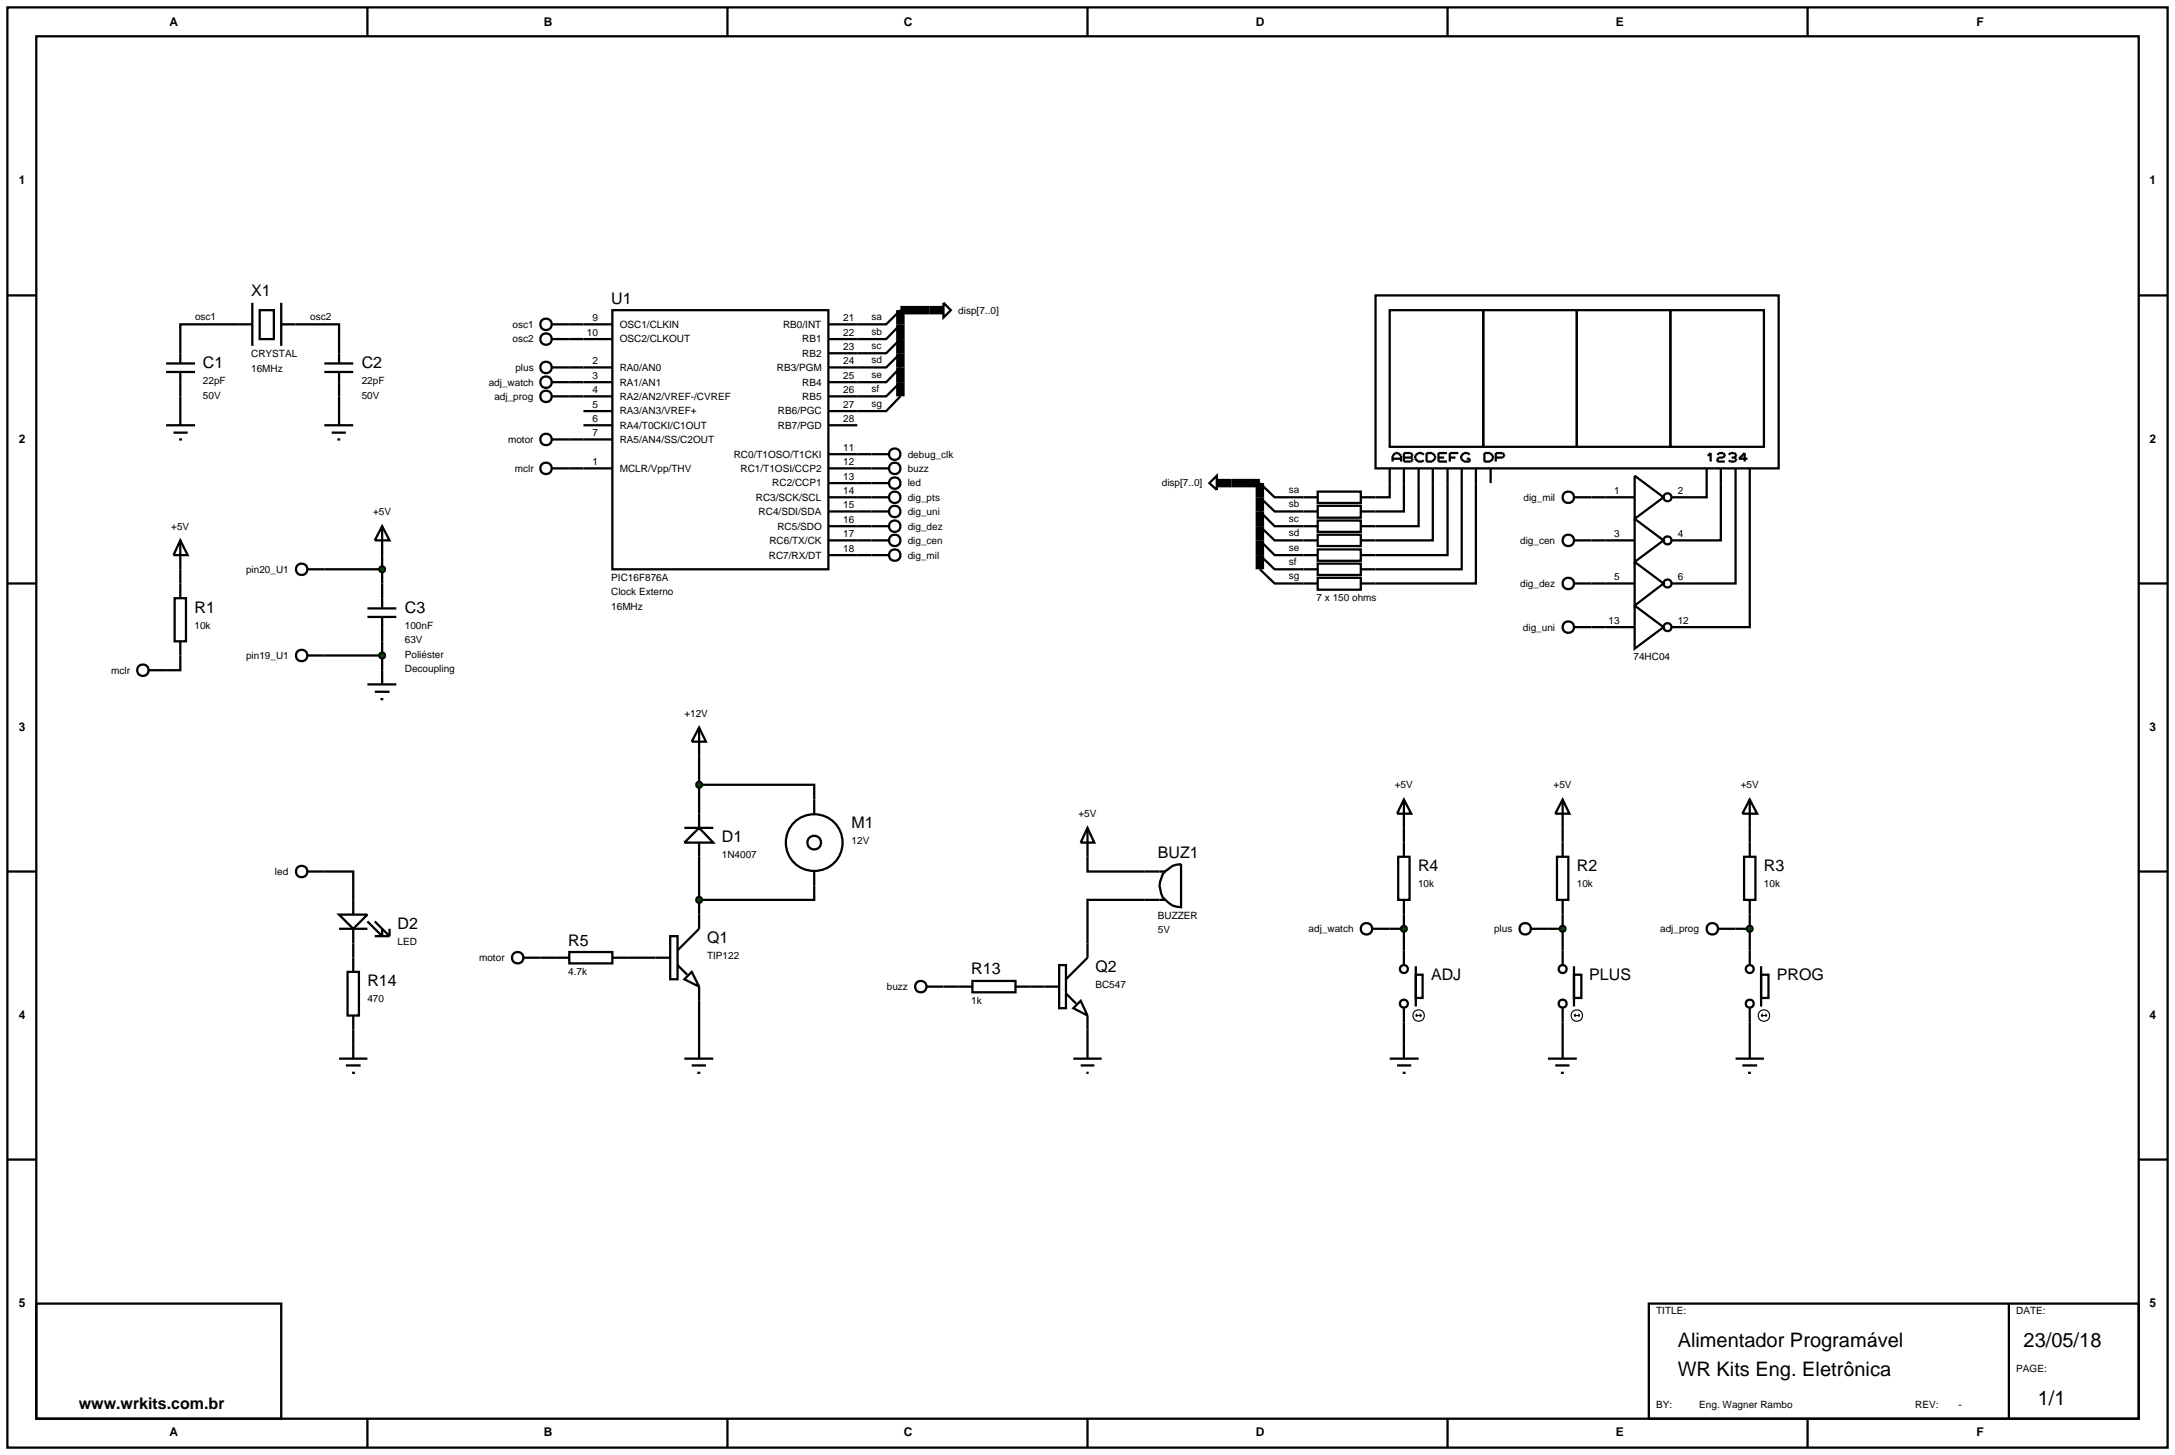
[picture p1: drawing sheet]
<svg xmlns="http://www.w3.org/2000/svg" width="384mm" height="257mm" viewBox="0 0 384 257" stroke-linecap="round" stroke-linejoin="round" font-family="sans-serif">
<g fill="none" stroke="#000" stroke-width=".4">
<path d="M1.3 1.3h381v254h-381zM6.4 6.4h370.8v243.8h-370.8zM64.8 1.3v5.1M128.3 1.3v5.1M191.8 1.3v5.1M255.3 1.3v5.1M318.8 1.3v5.1M1.3 52.1h5.1M42 57.2h-10.2v2.6M52.1 57.2h7.7v2.6M97.4 57.2h10.6M97.4 59.8h10.6"/>
<path d="M108 54.7h38.1v45.7h-38.1zM158.8 59.8l-2.5 2.5h-10.2M158.8 57.2l-2.5 2.6h-10.2M158.8 54.7l-2.5 2.5h-10.2M377.2 52.1h5.1M31.8 69.9v2.6M59.8 69.9v2.6M100.4 64.8h7.6M100.4 67.4h7.6M100.4 69.9h7.6M100.4 77.5h7.6M102.9 75h5.1"/>
<path d="M102.9 72.5h5.1M146.1 75h5.1M158.8 69.9l-2.5 2.6h-10.2M158.8 67.4l-2.5 2.5h-10.2M158.8 64.8l-2.5 2.6h-10.2M158.8 62.3l-2.5 2.5h-10.2M31.8 95.3l1.3 2.6h-2.5zM31.8 95.3v10.2M67.4 97.9v5M97.4 82.6h10.6M146.1 80.1h10.7M146.1 82.6h7.6"/>
<path d="M146.1 85.2h7.6M146.1 97.9h7.6M146.1 95.3h7.6M146.1 92.8h7.6M146.1 90.2h7.6M146.1 87.7h7.6M222.2 97.9l2.6 2.5h5.1M222.2 95.3l2.6 2.6h5.1M222.2 92.8l2.6 2.5h5.1M222.2 90.2l2.6 2.6h5.1M222.2 87.7l2.6 2.5h5.1M222.2 85.2l2.6 2.5h5.1"/>
<path d="M245.1 85.2v2.5h-2.5M247.6 85.2v5h-5M250.2 85.2v7.6h-7.6M252.7 85.2v10.1h-10.1M255.3 85.2v12.7h-12.7M257.8 85.2v15.2h-15.2M260.3 85.2v17.7h-17.7M280.7 95.3h2.5M280.7 87.7h2.5M301 85.2v2.5h-2.6M303.5 85.2v10.1h-5.1M306.1 85.2v17.7h-7.7"/>
<path d="M308.6 85.2v25.4h-10.2M1.3 102.9h5.1M30.8 105.5h2v7.6h-2zM31.8 113.1v5.1h-5.6M57.2 115.6h10.2M57.2 100.4h10.2M67.4 113.1v5.1M222.2 100.4l2.6 2.5h5.1M280.7 102.9h2.5M280.7 110.6h2.5M377.2 102.9h5.1M123.3 138.4h20.3v2.6"/>
<path d="M123.3 133.3v10.2M1.3 153.7h5.1M57.2 153.7h5.1v5M123.3 151.1v10.2M143.6 156.2v2.5h-20.3M191.8 151.1v2.6h10.1M201.9 158.7h-10.1v7.7M247.6 146v2.6M274.6 151.1h2v7.6h-2zM275.6 141l1.2 2.5h-2.5zM275.6 141v10.1M275.6 158.7v11.5"/>
<path d="M308.6 146v2.6M377.2 153.7h5.1M62.3 166.4v2.5M95.3 168.9h2.6M110.6 168.9h5M123.3 176.5v7.6M166.4 174h2.6M181.7 174h2.5M245.1 163.8h2.5M247.6 161.3v6.3M270 163.8h5.6M275.6 177.8v8.9"/>
<path d="M277.6 171.9h1.3v4.1h-1.3zM277.6 170.4v7.1M306.1 163.8h2.5M308.6 161.3v6.3M62.3 181.6v2.5M191.8 181.6v2.5M247.6 180.3v3.8M273 186.7h5.1M274.3 187.9h2.5M275.3 189.2h.5M308.6 180.3v3.8M1.3 204.5h5.1"/>
<path d="M377.2 204.5h5.1M6.4 229.9h43.2v20.3h-43.2zM290.8 229.9h86.4v20.3h-86.4zM354.3 229.9v20.3M64.8 250.2v5.1M128.3 250.2v5.1M191.8 250.2v5.1M255.3 250.2v5.1M318.8 250.2v5.1"/>
<circle cx="96.3" cy="57.2" r="1.01"/>
<circle cx="96.3" cy="59.8" r="1.01"/>
<circle cx="96.3" cy="82.6" r="1.01"/>
<circle cx="157.8" cy="80.1" r="1.01"/>
<circle cx="25.2" cy="118.2" r="1.01"/>
<circle cx="269" cy="163.8" r="1.01"/>
<circle cx="275.6" cy="170.9" r=".7"/>
<circle cx="275.6" cy="177" r=".7"/>
</g>
<path d="M163.9 54.7h-5.1v15.2M217.2 85.2h5v15.2" fill="none" stroke="#000" stroke-width="1.5" stroke-linecap="butt"/>
<g fill="none" stroke="#000" stroke-width=".2">
<path d="M277.6 179.1h1M277.6 179.1l.3 .2M277.9 178.8l-.3 .3M278.4 178.8l.2 .3M278.6 179.1l-.2 .2"/>
<circle cx="278.1" cy="179.1" r="1.01"/>
</g>
<path d="M275.2 163.5l.4-.2-.5 .5zM275.6 163.3l.4 .2 .1 .3zM275.6 164.3l.5-.5-.2 .4zM275.1 163.8l.5 .5-.4-.2z" fill="#004000" stroke="#000" stroke-width=".4"/>
<path d="M275.1 163.8l.5-.5 .5 .5-.5 .5z" fill="#004000"/>
<g fill="none" stroke="#000" stroke-width=".4">
<path d="M97.4 64.8h3M246.6 151.1h2v7.6h-2zM247.6 141l1.3 2.5h-2.5zM247.6 141v5M247.6 148.6v2.5M247.6 158.7v2.6M242 163.8h3.1M247.6 167.6v2.6M247.6 177.8v2.5M249.7 171.9h1.2v4.1h-1.2zM249.7 170.4v7.1M245.1 186.7h5.1"/>
<path d="M246.4 187.9h2.5M247.4 189.2h.5M247.6 184.1v2.6"/>
<circle cx="96.3" cy="64.8" r="1.01"/>
<circle cx="241" cy="163.8" r="1.01"/>
<circle cx="247.6" cy="170.9" r=".7"/>
<circle cx="247.6" cy="177" r=".7"/>
</g>
<g fill="none" stroke="#000" stroke-width=".2">
<path d="M249.7 179.1h1M249.7 179.1l.2 .2M249.9 178.8l-.2 .3M250.4 178.8l.3 .3M250.7 179.1l-.3 .2"/>
<circle cx="250.2" cy="179.1" r="1.01"/>
</g>
<path d="M247.2 163.5l.4-.2-.5 .5zM247.6 163.3l.4 .2 .1 .3zM247.6 164.3l.5-.5-.2 .4zM247.1 163.8l.5 .5-.4-.2z" fill="#004000" stroke="#000" stroke-width=".4"/>
<path d="M247.1 163.8l.5-.5 .5 .5-.5 .5z" fill="#004000"/>
<g fill="none" stroke="#000" stroke-width=".4">
<path d="M166.4 53.4l1.3 1.3-1.3 1.3zM242.6 52.1h71.1v30.5h-71.1zM245.1 54.7h16.5v24.1h-16.5zM261.6 54.7h16.5v24.1h-16.5zM278.1 54.7h16.5v24.1h-16.5zM294.6 54.7h16.5v24.1h-16.5zM97.4 67.4h3M247.6 79.9h1.2l.3 .3v.2l-.3 .3 .3 .2v.3l-.3 .2h-1.2zM251.6 79.9h1l.5 .5v.5l-.5 .5h-1zM255.2 79.9h-1.5v1.5h1.5M257.2 79.9h-1.5v1.5M261.8 79.9h1l.5 .5v.5l-.5 .5h-1z"/>
<path d="M153.7 82.6h3.1M153.7 85.2h3.1M153.7 87.7h3.1M153.7 90.2h3.1M153.7 92.8h3.1M153.7 95.3h3.1M153.7 97.9h3.1M213.3 85.2l1.3-1.3v2.5zM229.9 87.7h2.5M229.9 90.2h2.5M229.9 92.8h2.5M229.9 95.3h2.5"/>
<path d="M229.9 97.9h2.5M232.4 86.7h7.6v2h-7.6zM232.4 89.2h7.6v2.1h-7.6zM232.4 91.8h7.6v2h-7.6zM232.4 94.3h7.6v2h-7.6zM232.4 96.9h7.6v2h-7.6zM232.4 99.4h7.6v2h-7.6zM240 87.7h2.6M240 90.2h2.6M240 92.8h2.6M240 95.3h2.6M240 97.9h2.6"/>
<path d="M245.1 82.6v2.6M245.6 81.4v-1l.5-.5h.5l.5 .5v1M245.6 80.9h1.5M247.6 82.6v2.6M247.6 80.7h1.2M250.2 82.6v2.6M251.1 80.2l-.3-.3h-.7l-.5 .5v.5l.5 .5h.7l.3-.2M252.7 82.6v2.6M253.7 80.7h1M255.3 82.6v2.6M255.7 80.7h1M257.8 82.6v2.6"/>
<path d="M259.2 80.2l-.3-.3h-.7l-.5 .5v.5l.5 .5h1v-.5h-.5M260.3 82.6v2.6M262.9 82.6v2.6M263.8 80.7h1.2l.3-.3v-.2l-.3-.3h-1.2v1.5M277.6 87.7h3.1M277.6 95.3h3.1M301 82.6v2.6M301.2 80.4l.5-.5v1.5M302.9 80.2l.3-.3h.7l.3 .3v.2l-.3 .3h-.7l-.3 .2v.5h1.3M303.5 82.6v2.6M304.9 80.2l.3-.3h.7l.3 .3v.2l-.3 .3M305.4 80.7h.5"/>
<path d="M305.9 80.7l.3 .2v.3l-.3 .2h-.7l-.3-.2M306.1 82.6v2.6M308.2 80.9h-1.5l1-1v1.5M308.6 82.6v2.6M229.9 100.4h2.5M229.9 102.9h2.5M232.4 101.9h7.6v2.1h-7.6zM240 100.4h2.6M240 102.9h2.6M277.6 102.9h3.1M277.6 110.6h3.1M54.2 153.7h3"/>
<path d="M307.6 151.1h2v7.6h-2zM308.6 141l1.3 2.5h-2.6zM308.6 141v5M308.6 148.6v2.5M308.6 158.7v2.6M163.4 174h3M303 163.8h3.1M308.6 167.6v2.6M308.6 177.8v2.5M310.6 171.9h1.3v4.1h-1.3zM310.6 170.4v7.1M306.1 186.7h5"/>
<path d="M307.3 187.9h2.6M308.3 189.2h.5M308.6 184.1v2.6"/>
<circle cx="96.3" cy="67.4" r="1.01"/>
<circle cx="157.8" cy="87.7" r="1.01"/>
<circle cx="157.8" cy="95.3" r="1.01"/>
<circle cx="157.8" cy="82.6" r="1.01"/>
<circle cx="157.8" cy="97.9" r="1.01"/>
<circle cx="157.8" cy="85.2" r="1.01"/>
<circle cx="157.8" cy="92.8" r="1.01"/>
<circle cx="157.8" cy="90.2" r="1.01"/>
<circle cx="276.6" cy="87.7" r="1.01"/>
<circle cx="276.6" cy="95.3" r="1.01"/>
<circle cx="276.6" cy="102.9" r="1.01"/>
<circle cx="276.6" cy="110.6" r="1.01"/>
<circle cx="53.2" cy="153.7" r="1.01"/>
<circle cx="162.4" cy="174" r="1.01"/>
<circle cx="302" cy="163.8" r="1.01"/>
<circle cx="308.6" cy="170.9" r=".7"/>
<circle cx="308.6" cy="177" r=".7"/>
</g>
<path d="M163.9 54.7h2.5M214.6 85.2h2.6" fill="none" stroke="#000" stroke-width="1.5" stroke-linecap="butt"/>
<g fill="none" stroke="#000" stroke-width=".2">
<path d="M310.6 179.1h1M310.6 179.1l.3 .2M310.9 178.8l-.3 .3M311.4 178.8l.2 .3M311.6 179.1l-.2 .2"/>
<circle cx="311.1" cy="179.1" r="1.01"/>
</g>
<path d="M308.2 163.5l.4-.2-.5 .5zM308.6 163.3l.4 .2 .1 .3zM308.6 164.3l.5-.5-.1 .3zM308.1 163.8l.5 .5-.3-.1z" fill="#004000" stroke="#000" stroke-width=".4"/>
<path d="M308.1 163.8l.5-.5 .5 .5-.5 .5z" fill="#004000"/>
<g fill="none" stroke="#000" stroke-width=".4">
<path d="M97.4 69.9h3M97.4 77.5h3M120.7 146h5.1M123.3 146l2.5 2.6h-5.1zM123.3 143.5v2.5M123.3 148.6v2.5M143.6 141v2.5M143.6 153.7v2.5M92.3 168.9h3M97.9 168.9h2.5M100.4 167.9h7.6v2h-7.6zM108 168.9h2.6"/>
<path d="M115.6 168.9h2.6M118.2 165.1h1.3v7.6h-1.3zM119.5 170.2l1.7 1.7M120.7 172.7l1.3-1.3 1.3 2.6zM123.3 161.3v2.5l-3.8 3.8M123.3 174v2.5"/>
<circle cx="96.3" cy="69.9" r="1.01"/>
<circle cx="96.3" cy="77.5" r="1.01"/>
<circle cx="143.6" cy="148.6" r="1.21"/>
<circle cx="143.6" cy="148.6" r="5"/>
<circle cx="91.3" cy="168.9" r="1.01"/>
</g>
<path d="M122.9 158.4l.4-.2-.5 .5zM123.3 158.2l.3 .1 .2 .4zM123.8 158.7l-.1 .3-.4 .2zM122.8 158.7l.5 .5-.4-.2z" fill="#004000" stroke="#000" stroke-width=".4"/>
<path d="M122.8 158.7l.5-.5 .5 .5-.5 .5z" fill="#004000"/>
<path d="M123.3 128.3l1.2 2.5h-2.5zM123.3 128.3v5" fill="none" stroke="#000" stroke-width=".4"/>
<path d="M122.9 138.1l.4-.2-.5 .5zM123.3 137.9l.4 .2 .1 .3zM123.8 138.4l-.1 .3-.4 .2zM122.8 138.4l.5 .5-.3-.1z" fill="#004000" stroke="#000" stroke-width=".4"/>
<path d="M122.8 138.4l.5-.5 .5 .5-.5 .5z" fill="#004000"/>
<g fill="none" stroke="#000" stroke-width=".4">
<path d="M31.8 59.8v4.3M42 57.2h2.5M44.5 53.4v7.6M45.8 54.7h2.5v5.1h-2.5zM49.6 53.4v7.6M49.6 57.2h2.5M59.8 59.8v4.3M29.3 65.6h5.1M29.3 64.1h5.1M29.3 75h5.1M30.6 76.3h2.5M31.6 77.5h.5"/>
<path d="M31.8 65.6v4.3M31.8 72.5v2.5M57.2 65.6h5.1M57.2 64.1h5.1M57.2 75h5.1M58.5 76.3h2.5M59.5 77.5h.5M59.8 65.6v4.3M59.8 72.5v2.5M283.2 87.7h5.1M283.2 95.3h5.1M288.3 83.9l5.1 3.8-5.1 3.8z"/>
<path d="M288.3 91.5l5.1 3.8-5.1 3.8zM288.3 99.1l5.1 3.8-5.1 3.9zM294.9 87.7h3.5M294.9 95.3h3.5M54.2 100.4h3M54.2 115.6h3M64.8 108.8h5.1M64.8 107.3h5.1M67.4 102.9v4.4M67.4 108.8v4.3M67.4 118.2v2.5M283.2 102.9h5.1"/>
<path d="M283.2 110.6h5.1M288.3 106.8l5.1 3.8-5.1 3.8zM294.9 102.9h3.5M294.9 110.6h3.5M64.8 120.7h5.1M66.1 122h2.6M67.1 123.3h.5M62.3 158.7v2.6M191.8 146l1.2 2.6h-2.4zM191.8 146v5.1M201.9 158.7h3.6M201.9 153.7h3.6"/>
<path d="M205.6 153.6l1.2-.9 1.5-.3v7.6a3.7 3.7 0 0 1-3.5-2.3 3.7 3.7 0 0 1 .8-4.1zM59.8 161.3h5l-2.5 2.5zM59.8 163.8h5M61.3 171.4h2v7.7h-2zM62.3 163.8v2.6M62.3 168.9v2.5M62.3 179.1v2.5M64.8 162.5l2.6 2.6v-1.3M66.1 162.5l2.6 2.6M66.1 165.1h2.6M68.7 163.8v1.3M169 174h2.5"/>
<path d="M171.5 173h7.6v2h-7.6zM179.1 174h2.6M184.2 174h2.6M186.8 170.2h1.2v7.6h-1.2zM188 175.2l1.8 1.8M189.3 177.8l1.3-1.3 1.2 2.6zM191.8 166.4v2.5l-3.8 3.8M191.8 179.1v2.5M59.8 186.7h5M61 187.9h2.6M62.1 189.2h.5M62.3 184.1v2.6"/>
<path d="M120.7 186.7h5.1M122 187.9h2.5M123 189.2h.5M123.3 184.1v2.6M189.3 186.7h5M190.6 187.9h2.4M191.6 189.2h.4M191.8 184.1v2.6"/>
<circle cx="294.1" cy="87.7" r=".7"/>
<circle cx="294.1" cy="95.3" r=".7"/>
<circle cx="53.2" cy="115.6" r="1.01"/>
<circle cx="53.2" cy="100.4" r="1.01"/>
<circle cx="294.1" cy="102.9" r=".7"/>
<circle cx="294.1" cy="110.6" r=".7"/>
</g>
<path d="M67 115.3l.4-.2-.5 .5zM67.4 115.1l.3 .1 .2 .4zM67.4 116.1l.5-.5-.2 .4zM66.9 115.6l.5 .5-.4-.2z" fill="#004000" stroke="#000" stroke-width=".4"/>
<path d="M66.9 115.6l.5-.5 .5 .5-.5 .5z" fill="#004000"/>
<path d="M67.4 92.8l1.3 2.5h-2.6zM67.4 92.8v5.1" fill="none" stroke="#000" stroke-width=".4"/>
<path d="M67 100.1l.4-.2-.5 .5zM67.4 99.9l.3 .1 .2 .4zM67.9 100.4l-.2 .4-.3 .1zM66.9 100.4l.5 .5-.4-.2z" fill="#004000" stroke="#000" stroke-width=".4"/>
<path d="M66.9 100.4l.5-.5 .5 .5-.5 .5z" fill="#004000"/>
<g font-size="3.5">
<text x="295.9" y="237.6">Alimentador Programável</text>
<text x="356.9" y="237.6">23/05/18</text>
<text x="295.9" y="242.7">WR Kits Eng. Eletrônica</text>
<text x="359.4" y="247.8">1/1</text>
</g>
<g font-size="2.8">
<text x="44.3" y="52.3">X1</text>
<text x="107.8" y="53.6">U1</text>
<text x="35.8" y="64.9">C1</text>
<text x="63.8" y="64.9">C2</text>
<text x="34.3" y="108.1">R1</text>
<text x="71.4" y="108.1">C3</text>
<text x="127.3" y="148.6">D1</text>
<text x="150.2" y="146.1">M1</text>
<text x="204.2" y="151.3">BUZ1</text>
<text x="250.1" y="153.7">R4</text>
<text x="278.1" y="153.7">R2</text>
<text x="311.1" y="153.7">R3</text>
<text x="70.1" y="163.9">D2</text>
<text x="100.2" y="166.8">R5</text>
<text x="124.7" y="166.4">Q1</text>
<text x="64.8" y="174">R14</text>
<text x="171.3" y="171.9">R13</text>
<text x="193.2" y="171.5">Q2</text>
<text x="252.4" y="172.8">ADJ</text>
<text x="280.3" y="172.8">PLUS</text>
<text x="313.4" y="172.8">PROG</text>
<text x="13.9" y="248.5">www.wrkits.com.br</text>
</g>
<g font-size="2.1">
<text x="29.9" y="4.5">A</text>
<text x="95.9" y="4.5">B</text>
<text x="159.4" y="4.5">C</text>
<text x="221.5" y="4.5">D</text>
<text x="285" y="4.5">E</text>
<text x="348.6" y="4.5">F</text>
<text x="3.3" y="32.4">1</text>
<text x="379.1" y="32.4">1</text>
<text x="3.3" y="78.1">2</text>
<text x="379.1" y="78.1">2</text>
<text x="3.3" y="128.9">3</text>
<text x="379.1" y="128.9">3</text>
<text x="3.3" y="179.7">4</text>
<text x="379.1" y="179.7">4</text>
<text x="3.3" y="230.5">5</text>
<text x="379.1" y="230.5">5</text>
<text x="29.9" y="253.3">A</text>
<text x="95.9" y="253.3">B</text>
<text x="159.4" y="253.3">C</text>
<text x="221.5" y="253.3">D</text>
<text x="285" y="253.3">E</text>
<text x="348.6" y="253.3">F</text>
</g>
<g font-size="1.8">
<text x="34.4" y="56.4">osc1</text>
<text x="54.7" y="56.4">osc2</text>
<text x="90.4" y="57.8">osc1</text>
<text x="103.5" y="59.2">10</text>
<text x="104.5" y="56.6">9</text>
<text x="109.3" y="57.8">OSC1/CLKIN</text>
<text x="138.1" y="57.8">RB0/INT</text>
<text x="148.7" y="59.2">22</text>
<text x="148.7" y="56.6">21</text>
<text x="153.7" y="59">sb</text>
<text x="153.7" y="56.4">sa</text>
<text x="169" y="55.3">disp[7..0]</text>
<text x="44.3" y="63">CRYSTAL</text>
<text x="44.3" y="65.6">16MHz</text>
<text x="90.4" y="60.4">osc2</text>
<text x="90.9" y="65.4">plus</text>
<text x="104.5" y="64.2">2</text>
<text x="109.3" y="65.4">RA0/AN0</text>
<text x="109.3" y="60.4">OSC2/CLKOUT</text>
<text x="137" y="65.4">RB3/PGM</text>
<text x="141.5" y="62.9">RB2</text>
<text x="141.5" y="60.4">RB1</text>
<text x="148.7" y="64.2">24</text>
<text x="148.7" y="61.7">23</text>
<text x="153.7" y="64">sd</text>
<text x="153.7" y="61.5">sc</text>
<text x="35.8" y="67.7">22pF</text>
<text x="35.8" y="70.3">50V</text>
<text x="63.8" y="67.7">22pF</text>
<text x="63.8" y="70.3">50V</text>
<text x="86.2" y="68">adj_watch</text>
<text x="87.2" y="70.5">adj_prog</text>
<text x="104.5" y="66.8">3</text>
<text x="104.5" y="69.3">4</text>
<text x="104.5" y="71.9">5</text>
<text x="109.3" y="68">RA1/AN1</text>
<text x="109.3" y="70.5">RA2/AN2/VREF-/CVREF</text>
<text x="141.5" y="70.5">RB5</text>
<text x="141.5" y="68">RB4</text>
<text x="148.7" y="71.9">27</text>
<text x="148.7" y="69.3">26</text>
<text x="148.7" y="66.8">25</text>
<text x="153.7" y="71.7">sg</text>
<text x="153.7" y="69.1">sf</text>
<text x="153.7" y="66.6">se</text>
<text x="104.5" y="74.4">6</text>
<text x="104.5" y="76.9">7</text>
<text x="109.3" y="75.6">RA4/T0CKI/C1OUT</text>
<text x="109.3" y="73.1">RA3/AN3/VREF+</text>
<text x="137.2" y="75.6">RB7/PGD</text>
<text x="137.2" y="73.1">RB6/PGC</text>
<text x="148.7" y="74.4">28</text>
<text x="89.6" y="78.1">motor</text>
<text x="90.8" y="83.2">mclr</text>
<text x="104.5" y="82">1</text>
<text x="109.3" y="78.1">RA5/AN4/SS/C2OUT</text>
<text x="109.3" y="83.2">MCLR/Vpp/THV</text>
<text x="129.4" y="80.7">RC0/T1OSO/T1CKI</text>
<text x="130.6" y="83.2">RC1/T1OSI/CCP2</text>
<text x="148.7" y="82">12</text>
<text x="148.7" y="79.5">11</text>
<text x="160.1" y="80.7">debug_clk</text>
<text x="160.1" y="83.2">buzz</text>
<text x="133.3" y="88.3">RC3/SCK/SCL</text>
<text x="136.2" y="85.8">RC2/CCP1</text>
<text x="148.7" y="84.6">13</text>
<text x="148.7" y="87.1">14</text>
<text x="148.7" y="89.6">15</text>
<text x="160.1" y="85.8">led</text>
<text x="160.1" y="88.3">dig_pts</text>
<text x="204.9" y="85.8">disp[7..0]</text>
<text x="227.3" y="89.4">sb</text>
<text x="227.3" y="86.9">sa</text>
<text x="268.7" y="88.3">dig_mil</text>
<text x="284.7" y="87.1">1</text>
<text x="295.9" y="87.1">2</text>
<text x="30.2" y="93.4">+5V</text>
<text x="65.8" y="90.8">+5V</text>
<text x="133.8" y="90.8">RC4/SDI/SDA</text>
<text x="135.7" y="95.9">RC6/TX/CK</text>
<text x="137.1" y="93.4">RC5/SDO</text>
<text x="148.7" y="94.7">17</text>
<text x="148.7" y="92.2">16</text>
<text x="160.1" y="95.9">dig_cen</text>
<text x="160.1" y="93.4">dig_dez</text>
<text x="160.1" y="90.8">dig_uni</text>
<text x="227.3" y="94.5">sd</text>
<text x="227.3" y="92">sc</text>
<text x="268.1" y="95.9">dig_cen</text>
<text x="284.7" y="94.7">3</text>
<text x="295.9" y="94.7">4</text>
<text x="43.4" y="101">pin20_U1</text>
<text x="135.6" y="98.5">RC7/RX/DT</text>
<text x="148.7" y="97.3">18</text>
<text x="160.1" y="98.5">dig_mil</text>
<text x="227.3" y="99.6">sf</text>
<text x="227.3" y="97.1">se</text>
<text x="107.8" y="102.4">PIC16F876A</text>
<text x="107.8" y="105">Clock Externo</text>
<text x="107.8" y="107.5">16MHz</text>
<text x="227.3" y="102.1">sg</text>
<text x="232.2" y="106">7 x 150 ohms</text>
<text x="268.1" y="103.5">dig_dez</text>
<text x="284.7" y="102.3">5</text>
<text x="295.9" y="102.3">6</text>
<text x="34.3" y="110.9">10k</text>
<text x="71.4" y="110.9">100nF</text>
<text x="71.4" y="113.4">63V</text>
<text x="268.6" y="111.2">dig_uni</text>
<text x="283.7" y="110">13</text>
<text x="295.9" y="110">12</text>
<text x="19.6" y="118.8">mclr</text>
<text x="43.4" y="116.2">pin19_U1</text>
<text x="71.4" y="116">Poliéster</text>
<text x="71.4" y="118.5">Decoupling</text>
<text x="288.1" y="116.4">74HC04</text>
<text x="120.7" y="126.4">+12V</text>
<text x="246" y="139">+5V</text>
<text x="274" y="139">+5V</text>
<text x="307" y="139">+5V</text>
<text x="150.2" y="148.9">12V</text>
<text x="190.2" y="144.1">+5V</text>
<text x="48.5" y="154.3">led</text>
<text x="127.3" y="151.4">1N4007</text>
<text x="204.2" y="162">BUZZER</text>
<text x="250.1" y="156.5">10k</text>
<text x="278.1" y="156.5">10k</text>
<text x="311.1" y="156.5">10k</text>
<text x="70.1" y="166.7">LED</text>
<text x="204.2" y="164.5">5V</text>
<text x="230.8" y="164.4">adj_watch</text>
<text x="263.5" y="164.4">plus</text>
<text x="292.8" y="164.4">adj_prog</text>
<text x="84.5" y="169.5">motor</text>
<text x="100.2" y="171.9">4.7k</text>
<text x="124.7" y="169.2">TIP122</text>
<text x="64.8" y="176.8">470</text>
<text x="156.4" y="174.6">buzz</text>
<text x="171.3" y="177">1k</text>
<text x="193.2" y="174.3">BC547</text>
<text x="292.1" y="231.8">TITLE:</text>
<text x="355.6" y="231.8">DATE:</text>
<text x="355.6" y="242">PAGE:</text>
<text x="292.1" y="248.3">BY:</text>
<text x="299.7" y="248.3">Eng. Wagner Rambo</text>
<text x="337.8" y="248.3">REV:</text>
<text x="345.4" y="248.3">-</text>
</g>
</svg>
